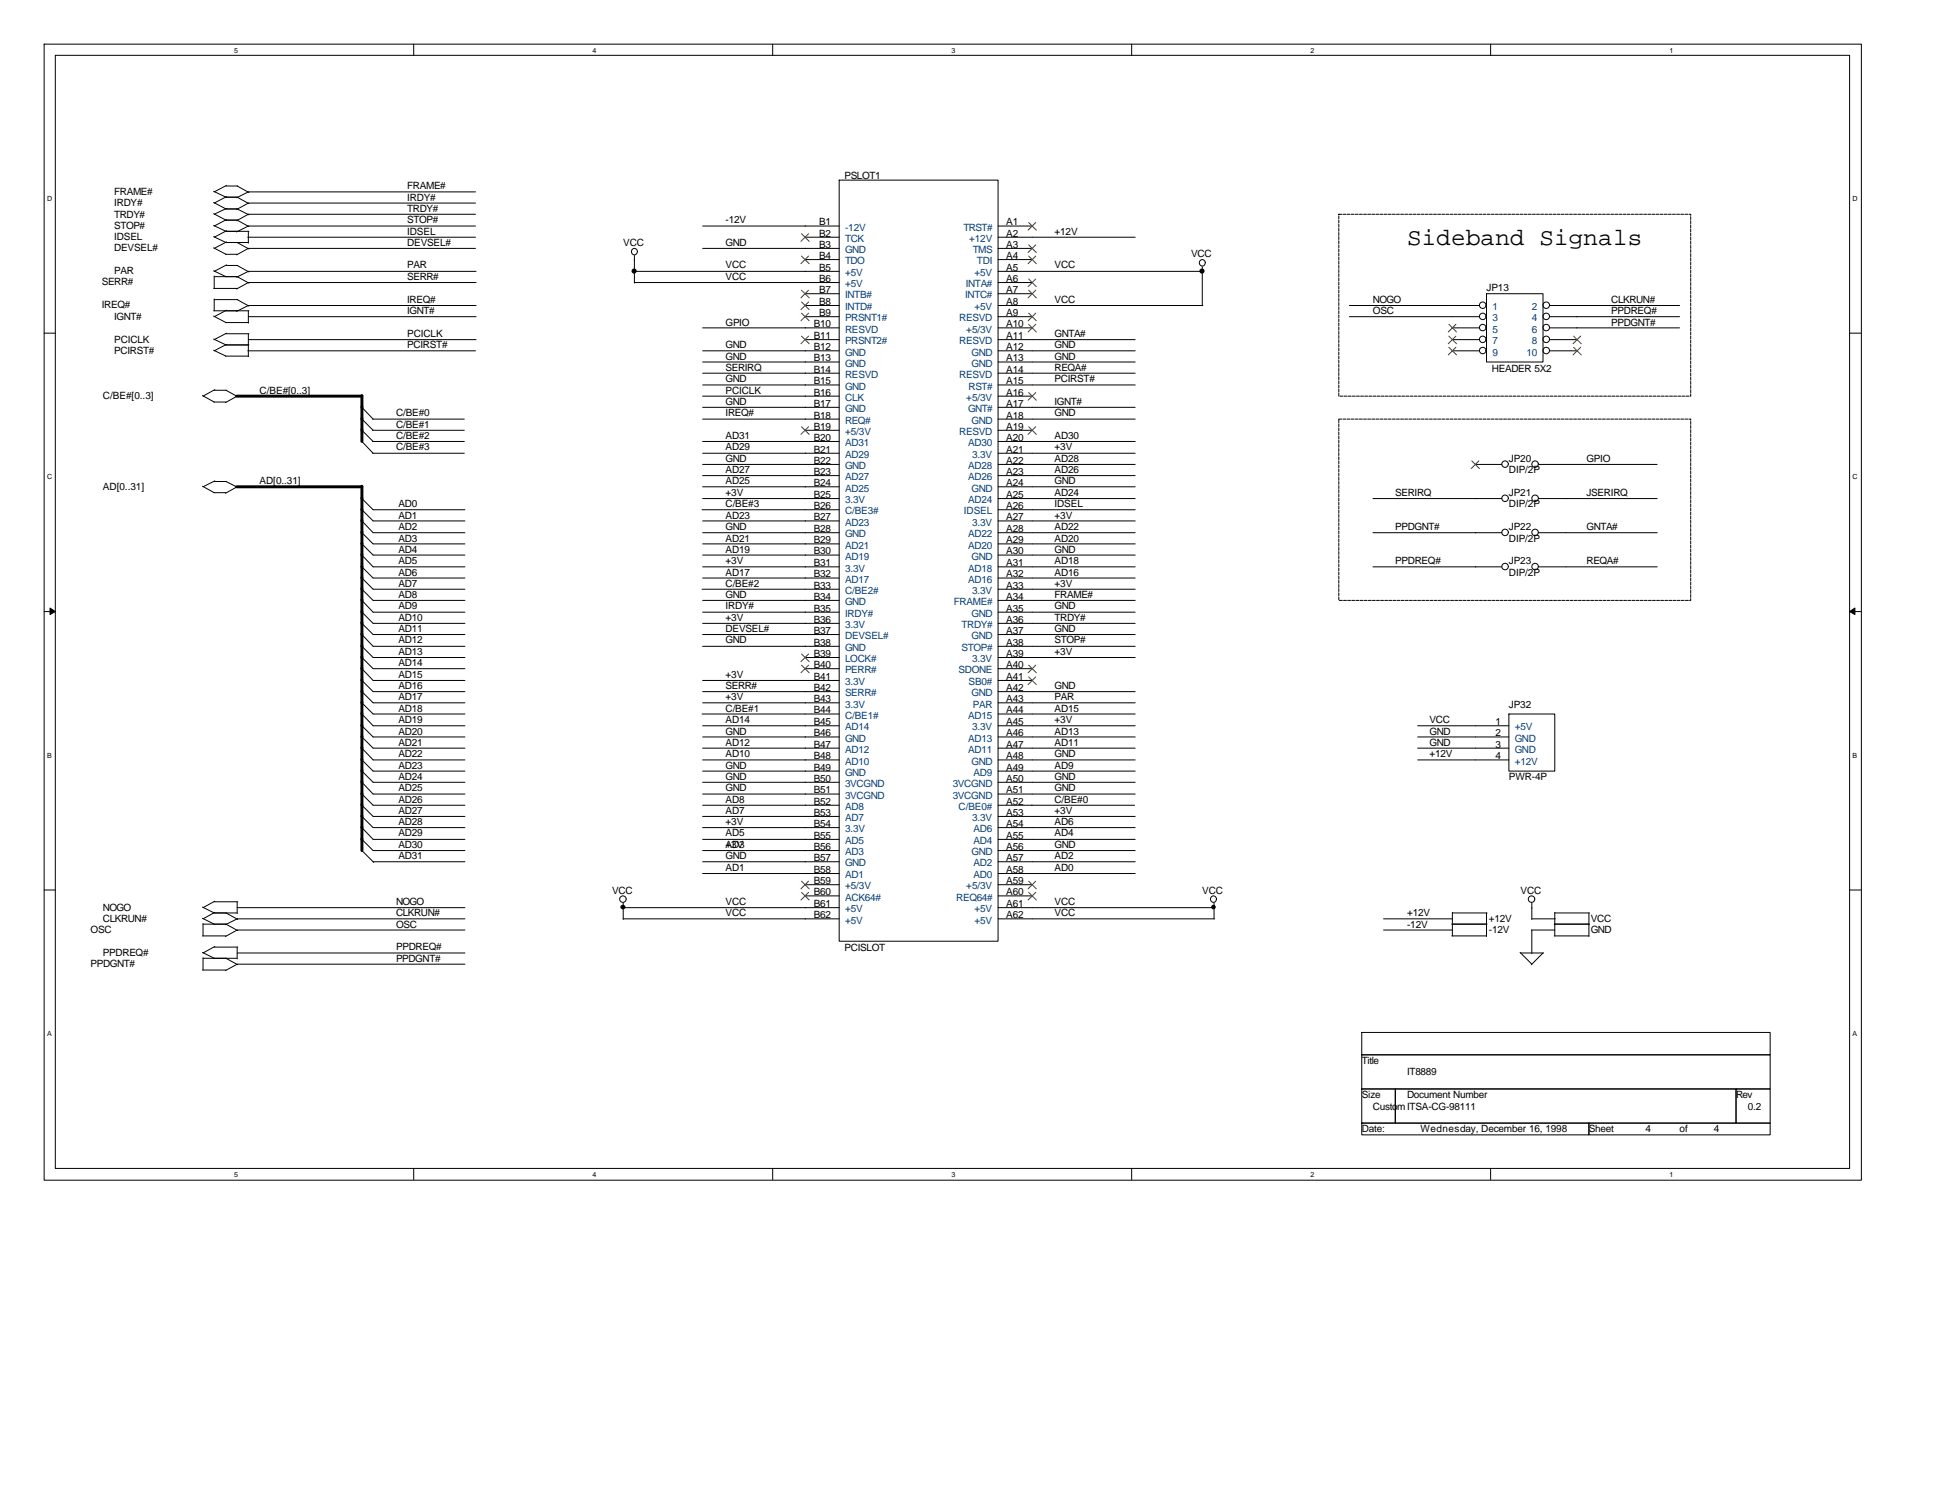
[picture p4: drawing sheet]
<svg xmlns="http://www.w3.org/2000/svg" width="279mm" height="216mm" viewBox="0 0 279 216" stroke-linecap="round" stroke-linejoin="round" font-family="sans-serif">
<g fill="none" stroke="#000" stroke-width=".14">
<path d="M6.3 6.3h261.5v163.5h-261.5zM8 8h258.1v160.1h-258.1zM59.5 6.3v1.7M111.2 6.3v1.7M162.8 6.3v1.7M214.5 6.3v1.7M30.7 27.5l1.8 .9M30.7 29.1l1.8 1M30.7 30.7l1.8 1M30.7 32.4l1.8 .9M30.7 35.6l1.8 1M30.7 34l1.8 .9"/>
<path d="M30.7 38.9l1.8 .9M30.8 39.8h3.4M30.8 39.7v1.8M32.4 28.4h1.8M32.4 30.1h1.8M32.4 31.7h1.8M32.4 33.3h3.4M32.4 34.9h3.3M32.4 36.6h1.7M32.5 26.8h1.7M32.5 38.2h1.7M32.6 26.7l-1.8 .9"/>
<path d="M32.6 28.3l-1.8 .9M32.6 30l-1.8 .8M32.6 31.6l-1.8 .9M32.6 34.8l-1.8 .9M32.6 33.2l-1.8 .9M32.6 38.1l-1.8 .9M34.1 26.8l1.7 .9M34.1 28.4l1.7 .9M34.1 30.1l1.7 .8M34.1 31.7l1.7 .9M34.1 34.9l1.7 .9M34.1 39.8l1.7 .9"/>
<path d="M34.1 38.2l1.7 .9M35.6 35.7h32.8M35.6 34.1h32.8M35.6 32.5h32.8M35.6 27.6h32.8M35.6 29.2h32.8M35.6 30.8h32.8M35.7 27.6l-1.7 .8M35.7 29.2l-1.7 .9M35.7 30.8l-1.7 1M35.7 32.5l-1.7 .9M35.7 35.7l-1.7 1"/>
<path d="M35.7 33.3v1.7M68.5 39h-32.8l-1.7 .9M91.3 36.7v4M91.3 39h29.4M91.7 36.2a.42 .42 0 0 0-.6-.4 .42 .42 0 0 0 0 .7 .42 .42 0 0 0 .6-.3M101.1 35.7h19.6M101.1 32.5h19.6M115.8 37.3h4.9M115.8 34.1h4.9M120.7 25.9h22.9v109.5h-22.9zM143.6 39h29.5M143.6 37.3h4.9"/>
<path d="M143.6 35.7h4.9M143.6 34.1h19.7M143.6 32.5h4.9M173 38.4v5.5M173.4 37.8a.42 .42 0 0 0-.6-.4 .42 .42 0 0 0 0 .7 .42 .42 0 0 0 .6-.3M6.3 47.9h1.7M29.1 56.9l1.7 .9M30.7 48.8l1.8 .8M30.7 50.4l1.8 .8M30.7 44.7h5.1M30.7 45.5l1.8 .9M30.7 41.5h3.4"/>
<path d="M30.7 57.8h1.8M30.8 43v1.7M30.8 43.1h3.4M30.8 56.1h1.8M30.9 56l-1.7 1M32.4 49.6h3.4M32.4 51.2h3.3M32.4 46.4h3.3M32.5 48h3.3M32.5 56.1l1.7 1M32.6 47.9l-1.8 1M32.6 49.5l-1.8 1"/>
<path d="M32.6 44.6l-1.8 1M34.1 43.1l1.7 .9M34.1 57l-1.7 .9M35.6 50.5h32.8M35.7 45.6h32.8M35.7 48.9h32.8M35.7 44.7v1.8M35.7 48v3.3M52 58.5l1.7 1.8M68.5 43.9h-32.8l-1.7 .9M68.5 40.6h-32.8l-1.7 1M91.3 40.6h29.4"/>
<path d="M101.1 47.2h19.6M101.1 50.5h19.6M101.1 58.6h19.6M101.1 57h19.6M101.1 55.4h19.6M101.1 53.7h19.6M101.1 52.1h19.6M115.8 43.9h4.9M115.8 45.6h4.9M115.8 48.9h4.9M115.8 42.2h4.9M143.6 43.9h29.5"/>
<path d="M143.6 45.6h4.9M143.6 47.2h4.9M143.6 48.9h19.7M143.6 50.5h19.7M143.6 58.6h19.7M143.6 57h4.9M143.6 55.4h19.7M143.6 53.7h19.7M143.6 52.1h19.7M143.6 42.2h4.9M143.6 40.6h4.9M194.1 43.9h18.8"/>
<path d="M194.1 45.6h18.8M209 47.2h3.9M209 48.9h3.9M209 50.5h3.9M213.8 43.9a.47 .47 0 0 0-.7-.4 .47 .47 0 0 0 0 .8 .47 .47 0 0 0 .7-.4M213.8 45.5a.47 .47 0 0 0-.7-.4 .47 .47 0 0 0 0 .8 .47 .47 0 0 0 .7-.4M213.8 47.1a.47 .47 0 0 0-.7-.4 .47 .47 0 0 0 0 .8 .47 .47 0 0 0 .7-.4M213.8 48.8a.47 .47 0 0 0-.7-.4 .47 .47 0 0 0 0 .8 .47 .47 0 0 0 .7-.4M213.8 50.4a.47 .47 0 0 0-.7-.4 .47 .47 0 0 0 0 .8 .47 .47 0 0 0 .7-.4M213.9 42.2h8.1v9.9h-8.1zM222.9 43.9a.47 .47 0 0 0-.7-.4 .47 .47 0 0 0 0 .8 .47 .47 0 0 0 .7-.4M222.9 45.5a.47 .47 0 0 0-.7-.4 .47 .47 0 0 0 0 .8 .47 .47 0 0 0 .7-.4"/>
<path d="M222.9 47.1a.47 .47 0 0 0-.7-.4 .47 .47 0 0 0 0 .8 .47 .47 0 0 0 .7-.4M222.9 48.8a.47 .47 0 0 0-.7-.4 .47 .47 0 0 0 0 .8 .47 .47 0 0 0 .7-.4M222.9 50.4a.47 .47 0 0 0-.7-.4 .47 .47 0 0 0 0 .8 .47 .47 0 0 0 .7-.4M223 43.9h18.6M223 45.6h18.6M223 47.2h18.6M223 48.9h3.9M223 50.5h3.9M266.1 47.9h1.6M29.1 69.9l1.7 1M30.7 70.9h1.8M30.8 69.3h1.8"/>
<path d="M30.9 69.2l-1.7 .8M32.5 69.3l1.7 .8M34.1 70l-1.7 1M52 74.8l1.7 1.8h13.2M52 79.8l1.7 1.7h13.2M52 78.1l1.7 1.7h13.2M52 76.5l1.7 1.7h13.2M52 73.2l1.7 1.7h13.2M52 71.6l1.7 1.7h13.2M52 60.2l1.7 1.7M52 61.8l1.7 1.7M52 63.4l1.7 1.8"/>
<path d="M53.6 65.2h13.2M53.6 63.5h13.2M53.6 61.9h13.2M53.6 60.3h13.2M101 73.3h19.7M101.1 66.8h19.6M101.1 71.7h19.6M101.1 76.6h19.6M101.1 79.8h19.6M101.1 78.2h19.6M101.1 74.9h19.6M101.1 70h19.6"/>
<path d="M101.1 68.4h19.6M101.1 65.2h19.6M101.1 63.5h19.6M101.1 60.3h19.6M115.8 61.9h4.9M143.6 66.8h19.7M143.6 71.7h19.7M143.6 76.6h19.7M143.6 79.8h19.7M143.6 78.2h19.7M143.6 74.9h19.7M143.6 73.3h19.7"/>
<path d="M143.6 70h19.7M143.6 68.4h19.7M143.6 65.2h19.7M143.6 63.5h19.7M143.6 61.9h4.9M143.6 60.3h19.7M197.5 71.7h18.6M197.5 76.6h18.6M212.3 66.8h3.8M217 66.7a.47 .47 0 0 0-.7-.4 .47 .47 0 0 0 0 .8 .47 .47 0 0 0 .7-.3M217 71.6a.47 .47 0 0 0-.7-.4 .47 .47 0 0 0 0 .8 .47 .47 0 0 0 .7-.3M217 76.5a.47 .47 0 0 0-.7-.3 .47 .47 0 0 0 0 .8 .47 .47 0 0 0 .7-.4"/>
<path d="M221.3 66.7a.47 .47 0 0 0-.7-.4 .47 .47 0 0 0 0 .8 .47 .47 0 0 0 .7-.3M221.3 71.6a.47 .47 0 0 0-.7-.4 .47 .47 0 0 0 0 .8 .47 .47 0 0 0 .7-.3M221.3 76.5a.47 .47 0 0 0-.7-.3 .47 .47 0 0 0 0 .8 .47 .47 0 0 0 .7-.4M221.4 66.8h17M221.4 71.7h17M221.4 76.6h17M6.3 88h1.7M52 99.4l1.7 1.7h13.2M52 97.8l1.7 1.7h13.2M52 96.1l1.7 1.8h13.2M52 94.5l1.7 1.7h13.2M52 92.9l1.7 1.7h13.2"/>
<path d="M52 91.2l1.7 1.8h13.2M52 89.6l1.7 1.7h13.2M52 88l1.7 1.7h13.2M52 86.3l1.7 1.8h13.2M52 84.7l1.7 1.7h13.2M52 83.1l1.7 1.7h13.2M52 81.4l1.7 1.7h13.2M101 84.8h19.7M101.1 81.5h19.6M101.1 99.5h19.6M101.1 97.9h19.6M101.1 93h19.6"/>
<path d="M101.1 91.3h19.6M101.1 89.7h19.6M101.1 88.1h19.6M101.1 86.4h19.6M101.1 83.1h19.6M115.8 96.2h4.9M115.8 94.6h4.9M143.6 81.5h19.7M143.6 99.5h19.7M143.6 97.9h4.9M143.6 96.2h4.9M143.6 94.6h19.7"/>
<path d="M143.6 93h19.7M143.6 91.3h19.7M143.6 89.7h19.7M143.6 88.1h19.7M143.6 86.4h19.7M143.6 84.8h19.7M143.6 83.1h19.7M197.5 81.5h18.6M217 81.4a.47 .47 0 0 0-.7-.3 .47 .47 0 0 0 0 .8 .47 .47 0 0 0 .7-.4M221.3 81.4a.47 .47 0 0 0-.7-.3 .47 .47 0 0 0 0 .8 .47 .47 0 0 0 .7-.4M221.4 81.5h17M266.1 88h1.6"/>
<path d="M52 102.6l1.7 1.8h13.2M52 104.3l1.7 1.7h13.2M52 105.9l1.7 1.7h13.2M52 107.5l1.7 1.8h13.2M52 119l1.7 1.7h13.2M52 117.3l1.7 1.7h13.2M52 115.7l1.7 1.7h13.2M52 114.1l1.7 1.7h13.2M52 109.2l1.7 1.7h13.2M52 101l1.7 1.7h13.2M52 110.8l1.7 1.7h13.2M52 112.4l1.7 1.8h13.2"/>
<path d="M101 102.7h19.7M101.1 104.4h19.6M101.1 106h19.6M101.1 107.6h19.6M101.1 109.3h19.6M101.1 119h19.6M101.1 117.4h19.6M101.1 115.8h19.6M101.1 110.9h19.6M101.1 101.1h19.6M101.1 112.5h19.6M101.1 114.2h19.6"/>
<path d="M143.6 104.4h19.7M143.6 106h19.7M143.6 107.6h19.7M143.6 109.3h19.7M143.6 119h19.7M143.6 117.4h19.7M143.6 115.8h19.6M143.6 110.9h19.7M143.6 102.7h19.7M143.6 101.1h19.7M143.6 112.5h19.7M143.6 114.2h19.7"/>
<path d="M204 104.4h13.1M204 106h13.1M204 107.6h13.1M204 109.3h13.1M217.1 102.7h6.6v8.2h-6.6zM6.3 128h1.7M29.1 134.6h3.4M29.1 130.5l1.7 .8M29.1 137l1.7 .8M29.1 139.5h3.4M29.1 132.1l1.7 .8M29.2 132.9h3.4"/>
<path d="M29.2 132.8v1.8M29.2 137.8v1.7M29.2 137.8h4.9M30.7 131.3h3.4M30.8 129.7h3.4M30.8 136.2h3.4M30.9 129.6l-1.7 1M30.9 136.1l-1.7 1M30.9 131.2l-1.7 1M32.5 132.9l1.7 1M32.5 137.8l1.7 1M32.5 131.3l1.7 .9"/>
<path d="M34.1 137.1h32.8M34.1 130.6h32.8M34.1 129.7v1.7M34.1 136.2v1.7M52 120.6l1.7 1.7h13.2M52.1 122.3l1.7 1.7M53.7 124h13.2M66.9 132.2h-32.8l-1.7 .8M66.9 133.8h-32.8l-1.7 .9M66.9 138.7h-32.8l-1.7 .9M89.7 129.9v2.3M89.7 132.2h31"/>
<path d="M89.7 130.6h31M90.1 129.3a.47 .47 0 0 0-.7-.4 .47 .47 0 0 0 0 .8 .47 .47 0 0 0 .7-.4M101.1 125.6h19.6M101.1 124h19.6M101.1 122.3h19.6M101.1 120.7h19.6M115.8 128.9h4.9M115.8 127.3h4.9M143.6 132.2h31.2M143.6 130.6h31.2M143.6 128.9h4.9M143.6 127.3h4.9"/>
<path d="M143.6 125.6h19.7M143.6 124h19.7M143.6 122.3h19.7M143.6 120.7h19.7M174.7 129.9v2.3M175 129.3a.42 .42 0 0 0-.6-.4 .42 .42 0 0 0 0 .8 .42 .42 0 0 0 .6-.4M199.1 132.2h9.9M199.1 133.8h9.9M208.9 132.9h5.1M208.9 134.6h5M209 131.3h5M209 131.2v3.4"/>
<path d="M213.9 131.3v3.4M218.7 137l1.7 1.7M218.8 137.1h3.3M220.3 133.8h3.4M220.4 129.9v2.3M220.4 133.8v3.4M220.4 132.2h3.4M220.8 129.3a.47 .47 0 0 0-.7-.4 .47 .47 0 0 0 0 .8 .47 .47 0 0 0 .7-.4M222 137.1l-1.7 1.7M223.6 132.9h5.1M223.6 134.6h5M223.7 131.2v3.4"/>
<path d="M223.7 131.3h5M228.6 131.3v3.4M266.1 128h1.6M195.9 148.5h58.8v3.2h-58.8zM195.9 151.7h58.8v4.9h-58.8zM195.9 156.6h4.8v4.9h-4.8zM200.7 156.6h49.1v4.9h-49.1zM249.8 156.6h4.9v4.9h-4.9zM59.5 168.1v1.6M111.2 168.1v1.6M162.8 168.1v1.6M195.9 161.5h32.7v1.7h-32.7z"/>
<path d="M214.5 168.1v1.6M228.6 161.5h26.1v1.7h-26.1z"/>
</g>
<g fill="#000" stroke="#000" stroke-width=".14">
<path d="M7.2 87.5l.8 .5-.8 .4z" fill-rule="evenodd"/>
<path d="M266.1 88l.8-.5v.9z" fill-rule="evenodd"/>
</g>
<path d="M192.6 30.8h50.6v26.2h-50.6v-26.2M192.6 60.3h50.6v26.1h-50.6v-26.1" fill="none" stroke="#000" stroke-width=".14" stroke-dasharray=".4 .2"/>
<g fill="none" stroke="#804000" stroke-width=".14">
<path d="M115.3 33.6l1.1 1.1M115.3 36.8l1.1 1.1M116.3 33.6l-1.1 1.1M116.3 36.8l-1.1 1.1M148 36.8l1.1 1.1M148 35.2l1.1 1.1M148 32l1.1 1.1M149 36.8l-1.1 1.1M149 35.2l-1.1 1.1M149 32l-1.1 1.1M115.3 41.7l1.1 1.1M115.3 43.4l1.1 1.1"/>
<path d="M115.3 45l1.1 1.1M115.3 48.3l1.1 1.1M116.3 41.7l-1.1 1.1M116.3 43.4l-1.1 1.1M116.3 45l-1.1 1.1M116.3 48.3l-1.1 1.1M148 56.5l1.1 1.1M148 46.7l1.1 1.1M148 45l1.1 1.1M148 41.7l1.1 1.1M148 40.1l1.1 1.1M149 56.5l-1.1 1.1"/>
<path d="M149 46.7l-1.1 1.1M149 45l-1.1 1.1M149 41.7l-1.1 1.1M149 40.1l-1.1 1.1M208.4 46.7l1.1 1.1M208.4 48.3l1.1 1.1M208.4 50l1.1 1.1M209.5 46.7l-1.1 1.1M209.5 48.3l-1.1 1.1M209.5 50l-1.1 1.1M226.4 48.3l1.1 1.1M226.4 50l1.1 1.1"/>
<path d="M227.4 48.3l-1.1 1.1M227.4 50l-1.1 1.1M115.3 61.4l1.1 1.1M116.3 61.4l-1.1 1.1M148 61.4l1.1 1.1M149 61.4l-1.1 1.1M211.8 66.3l1.1 1.1M212.8 66.3l-1.1 1.1M115.3 94.1l1.1 1.1M115.3 95.7l1.1 1.1M116.3 94.1l-1.1 1.1M116.3 95.7l-1.1 1.1"/>
<path d="M148 97.4l1.1 1.1M148 95.7l1.1 1.1M149 97.4l-1.1 1.1M149 95.7l-1.1 1.1M115.3 126.7l1.1 1.1M115.3 128.4l1.1 1.1M116.3 126.7l-1.1 1.1M116.3 128.4l-1.1 1.1M148 128.4l1.1 1.1M148 126.7l1.1 1.1M149 128.4l-1.1 1.1M149 126.7l-1.1 1.1"/>
</g>
<path d="M34 57h18.1M52.1 56.9v6.6M34 70h18.1M52.1 69.9v52.4" fill="none" stroke="#000" stroke-width=".42"/>
<g fill="#000" stroke="#000" stroke-width=".14">
<circle cx="91.2" cy="39" r=".3"/>
<circle cx="172.9" cy="39" r=".3"/>
<circle cx="89.6" cy="130.5" r=".28"/>
<circle cx="174.6" cy="130.5" r=".25"/>
</g>
<text font-size="3.5" x="202.4" y="35.3">Sideband Signals</text>
<g font-size="1.4">
<text x="16.4" y="28">FRAME#</text>
<text x="16.4" y="29.6">IRDY#</text>
<text x="58.6" y="27.2">FRAME#</text>
<text x="58.6" y="28.9">IRDY#</text>
<text x="121.5" y="25.7">PSLOT1</text>
<text x="16.4" y="31.3">TRDY#</text>
<text x="16.4" y="32.9">STOP#</text>
<text x="16.4" y="34.5">IDSEL</text>
<text x="58.6" y="33.8">IDSEL</text>
<text x="58.6" y="32.1">STOP#</text>
<text x="58.6" y="30.5">TRDY#</text>
<text x="58.6" y="35.4">DEVSEL#</text>
<text x="89.7" y="35.4">VCC</text>
<text x="104.4" y="35.4">GND</text>
<text x="104.4" y="32.1">-12V</text>
<text x="117.9" y="32.4">B1</text>
<text x="117.9" y="34">B2</text>
<text x="117.9" y="35.6">B3</text>
<text x="144.8" y="35.6">A3</text>
<text x="144.8" y="34">A2</text>
<text x="144.8" y="32.4">A1</text>
<text x="151.7" y="33.8">+12V</text>
<text x="14.6" y="41.1">SERR#</text>
<text x="16.4" y="36.2">DEVSEL#</text>
<text x="16.4" y="39.5">PAR</text>
<text x="58.6" y="40.3">SERR#</text>
<text x="58.6" y="38.6">PAR</text>
<text x="104.4" y="38.6">VCC</text>
<text x="104.4" y="40.3">VCC</text>
<text x="117.9" y="37.3">B4</text>
<text x="117.9" y="38.9">B5</text>
<text x="117.9" y="40.6">B6</text>
<text x="144.8" y="40.6">A6</text>
<text x="144.8" y="38.9">A5</text>
<text x="144.8" y="37.3">A4</text>
<text x="151.7" y="38.6">VCC</text>
<text x="171.4" y="37">VCC</text>
<text x="213.9" y="41.9">JP13</text>
<text x="14.6" y="44.4">IREQ#</text>
<text x="16.4" y="46">IGNT#</text>
<text x="58.6" y="45.2">IGNT#</text>
<text x="58.6" y="43.5">IREQ#</text>
<text x="104.4" y="46.8">GPIO</text>
<text x="117.1" y="47.1">B10</text>
<text x="117.9" y="42.2">B7</text>
<text x="117.9" y="43.9">B8</text>
<text x="117.9" y="45.5">B9</text>
<text x="144.8" y="47.1">A10</text>
<text x="144.8" y="45.5">A9</text>
<text x="144.8" y="43.9">A8</text>
<text x="144.8" y="42.2">A7</text>
<text x="151.7" y="43.5">VCC</text>
<text x="197.5" y="43.5">NOGO</text>
<text x="197.5" y="45.2">OSC</text>
<text x="231.8" y="43.5">CLKRUN#</text>
<text x="231.8" y="45.2">PPDREQ#</text>
<text x="231.8" y="46.8">PPDGNT#</text>
<text x="16.4" y="49.3">PCICLK</text>
<text x="16.4" y="50.9">PCIRST#</text>
<text x="58.6" y="48.4">PCICLK</text>
<text x="58.6" y="50.1">PCIRST#</text>
<text x="104.4" y="50.1">GND</text>
<text x="104.4" y="51.7">GND</text>
<text x="104.4" y="53.3">SERIRQ</text>
<text x="117.1" y="48.8">B11</text>
<text x="117.1" y="50.4">B12</text>
<text x="117.1" y="52">B13</text>
<text x="117.1" y="53.6">B14</text>
<text x="144.8" y="53.6">A14</text>
<text x="144.8" y="52">A13</text>
<text x="144.8" y="50.4">A12</text>
<text x="144.8" y="48.8">A11</text>
<text x="151.7" y="53.3">REQA#</text>
<text x="151.7" y="51.7">GND</text>
<text x="151.7" y="50.1">GND</text>
<text x="151.7" y="48.4">GNTA#</text>
<text x="214.6" y="53.5">HEADER 5X2</text>
<text x="14.8" y="57.4">C/BE#[0..3]</text>
<text x="37.3" y="56.6">C/BE#[0..3]</text>
<text x="57" y="59.9">C/BE#0</text>
<text x="104.4" y="58.3">GND</text>
<text x="104.4" y="59.9">IREQ#</text>
<text x="104.4" y="56.6">PCICLK</text>
<text x="104.4" y="54.9">GND</text>
<text x="117.1" y="55.3">B15</text>
<text x="117.1" y="56.9">B16</text>
<text x="117.1" y="58.5">B17</text>
<text x="144.8" y="58.5">A17</text>
<text x="144.8" y="56.9">A16</text>
<text x="144.8" y="55.3">A15</text>
<text x="151.7" y="59.9">GND</text>
<text x="151.7" y="54.9">PCIRST#</text>
<text x="151.7" y="58.3">IGNT#</text>
<text x="57" y="61.6">C/BE#1</text>
<text x="57" y="63.2">C/BE#2</text>
<text x="57" y="64.8">C/BE#3</text>
<text x="104.4" y="64.8">AD29</text>
<text x="104.4" y="63.2">AD31</text>
<text x="117.1" y="60.2">B18</text>
<text x="117.1" y="61.8">B19</text>
<text x="117.1" y="63.4">B20</text>
<text x="117.1" y="65.1">B21</text>
<text x="144.8" y="65.1">A21</text>
<text x="144.8" y="63.4">A20</text>
<text x="144.8" y="61.8">A19</text>
<text x="144.8" y="60.2">A18</text>
<text x="151.7" y="63.2">AD30</text>
<text x="151.7" y="64.8">+3V</text>
<text x="14.8" y="70.5">AD[0..31]</text>
<text x="37.3" y="69.7">AD[0..31]</text>
<text x="104.4" y="69.7">AD25</text>
<text x="104.4" y="68.1">AD27</text>
<text x="104.4" y="66.5">GND</text>
<text x="104.4" y="71.3">+3V</text>
<text x="117.1" y="66.7">B22</text>
<text x="117.1" y="68.3">B23</text>
<text x="117.1" y="69.9">B24</text>
<text x="117.1" y="71.6">B25</text>
<text x="144.8" y="71.6">A25</text>
<text x="144.8" y="69.9">A24</text>
<text x="144.8" y="68.3">A23</text>
<text x="144.8" y="66.7">A22</text>
<text x="151.7" y="71.3">AD24</text>
<text x="151.7" y="68.1">AD26</text>
<text x="151.7" y="66.5">AD28</text>
<text x="151.7" y="69.7">GND</text>
<text x="200.7" y="71.3">SERIRQ</text>
<text x="217.1" y="66.5">JP20</text>
<text x="217.1" y="68.1">DIP/2P</text>
<text x="217.1" y="71.3">JP21</text>
<text x="228.3" y="66.5">GPIO</text>
<text x="228.3" y="71.3">JSERIRQ</text>
<text x="57.3" y="77.9">AD3</text>
<text x="57.3" y="74.6">AD1</text>
<text x="57.3" y="76.2">AD2</text>
<text x="57.3" y="73">AD0</text>
<text x="104.4" y="77.9">AD21</text>
<text x="104.4" y="74.6">AD23</text>
<text x="104.4" y="76.2">GND</text>
<text x="104.4" y="73">C/BE#3</text>
<text x="117.1" y="73.2">B26</text>
<text x="117.1" y="74.8">B27</text>
<text x="117.1" y="76.5">B28</text>
<text x="144.8" y="76.5">A28</text>
<text x="144.8" y="74.8">A27</text>
<text x="144.8" y="73.2">A26</text>
<text x="151.7" y="77.9">AD20</text>
<text x="151.7" y="76.2">AD22</text>
<text x="151.7" y="74.6">+3V</text>
<text x="151.7" y="73">IDSEL</text>
<text x="200.7" y="76.2">PPDGNT#</text>
<text x="217.1" y="73">DIP/2P</text>
<text x="217.1" y="76.2">JP22</text>
<text x="217.1" y="77.9">DIP/2P</text>
<text x="228.3" y="76.2">GNTA#</text>
<text x="57.3" y="81.1">AD5</text>
<text x="57.3" y="82.8">AD6</text>
<text x="57.3" y="79.5">AD4</text>
<text x="104.4" y="82.8">AD17</text>
<text x="104.4" y="79.5">AD19</text>
<text x="104.4" y="81.1">+3V</text>
<text x="117.1" y="78.1">B29</text>
<text x="117.1" y="79.8">B30</text>
<text x="117.1" y="81.4">B31</text>
<text x="117.1" y="83.1">B32</text>
<text x="144.8" y="83.1">A32</text>
<text x="144.8" y="81.4">A31</text>
<text x="144.8" y="79.8">A30</text>
<text x="144.8" y="78.1">A29</text>
<text x="151.7" y="82.8">AD16</text>
<text x="151.7" y="81.1">AD18</text>
<text x="151.7" y="79.5">GND</text>
<text x="200.7" y="81.1">PPDREQ#</text>
<text x="217.1" y="81.1">JP23</text>
<text x="217.1" y="82.8">DIP/2P</text>
<text x="228.3" y="81.1">REQA#</text>
<text x="57.3" y="87.6">AD9</text>
<text x="57.3" y="89.3">AD10</text>
<text x="57.3" y="86">AD8</text>
<text x="57.3" y="84.4">AD7</text>
<text x="104.4" y="86">GND</text>
<text x="104.4" y="89.3">+3V</text>
<text x="104.4" y="84.4">C/BE#2</text>
<text x="104.4" y="87.6">IRDY#</text>
<text x="117.1" y="84.7">B33</text>
<text x="117.1" y="86.3">B34</text>
<text x="117.1" y="88">B35</text>
<text x="117.1" y="89.6">B36</text>
<text x="144.8" y="89.6">A36</text>
<text x="144.8" y="88">A35</text>
<text x="144.8" y="86.3">A34</text>
<text x="144.8" y="84.7">A33</text>
<text x="151.7" y="87.6">GND</text>
<text x="151.7" y="89.3">TRDY#</text>
<text x="151.7" y="86">FRAME#</text>
<text x="151.7" y="84.4">+3V</text>
<text x="57.3" y="90.9">AD11</text>
<text x="57.3" y="94.2">AD13</text>
<text x="57.3" y="92.5">AD12</text>
<text x="57.3" y="95.8">AD14</text>
<text x="104.4" y="92.5">GND</text>
<text x="104.4" y="90.9">DEVSEL#</text>
<text x="117.1" y="91.2">B37</text>
<text x="117.1" y="92.9">B38</text>
<text x="117.1" y="94.5">B39</text>
<text x="144.8" y="94.5">A39</text>
<text x="144.8" y="92.9">A38</text>
<text x="144.8" y="91.2">A37</text>
<text x="151.7" y="94.2">+3V</text>
<text x="151.7" y="92.5">STOP#</text>
<text x="151.7" y="90.9">GND</text>
<text x="57.3" y="100.8">AD17</text>
<text x="57.3" y="99.1">AD16</text>
<text x="57.3" y="97.5">AD15</text>
<text x="104.4" y="97.5">+3V</text>
<text x="104.4" y="100.8">+3V</text>
<text x="104.4" y="99.1">SERR#</text>
<text x="117.1" y="96.1">B40</text>
<text x="117.1" y="97.8">B41</text>
<text x="117.1" y="99.4">B42</text>
<text x="117.1" y="101">B43</text>
<text x="144.8" y="101">A43</text>
<text x="144.8" y="99.4">A42</text>
<text x="144.8" y="97.8">A41</text>
<text x="144.8" y="96.1">A40</text>
<text x="151.7" y="99.1">GND</text>
<text x="151.7" y="100.8">PAR</text>
<text x="217.1" y="101.9">JP32</text>
<text x="57.3" y="102.4">AD18</text>
<text x="57.3" y="107.3">AD21</text>
<text x="57.3" y="105.7">AD20</text>
<text x="57.3" y="104">AD19</text>
<text x="104.4" y="107.3">AD12</text>
<text x="104.4" y="104">AD14</text>
<text x="104.4" y="105.7">GND</text>
<text x="104.4" y="102.4">C/BE#1</text>
<text x="117.1" y="102.6">B44</text>
<text x="117.1" y="104.3">B45</text>
<text x="117.1" y="105.9">B46</text>
<text x="117.1" y="107.5">B47</text>
<text x="144.8" y="107.5">A47</text>
<text x="144.8" y="105.9">A46</text>
<text x="144.8" y="104.3">A45</text>
<text x="144.8" y="102.6">A44</text>
<text x="151.7" y="107.3">AD11</text>
<text x="151.7" y="105.7">AD13</text>
<text x="151.7" y="102.4">AD15</text>
<text x="151.7" y="104">+3V</text>
<text x="205.7" y="104">VCC</text>
<text x="205.7" y="105.7">GND</text>
<text x="205.7" y="107.3">GND</text>
<text x="215.1" y="104.3">1</text>
<text x="215.1" y="105.9">2</text>
<text x="215.1" y="107.5">3</text>
<text x="57.3" y="113.8">AD25</text>
<text x="57.3" y="110.6">AD23</text>
<text x="57.3" y="108.9">AD22</text>
<text x="57.3" y="112.2">AD24</text>
<text x="104.4" y="108.9">AD10</text>
<text x="104.4" y="110.6">GND</text>
<text x="104.4" y="112.2">GND</text>
<text x="104.4" y="113.8">GND</text>
<text x="117.1" y="109.2">B48</text>
<text x="117.1" y="110.8">B49</text>
<text x="117.1" y="112.4">B50</text>
<text x="144.8" y="110.8">A49</text>
<text x="144.8" y="109.2">A48</text>
<text x="144.8" y="112.4">A50</text>
<text x="151.7" y="110.6">AD9</text>
<text x="151.7" y="112.2">GND</text>
<text x="151.7" y="113.8">GND</text>
<text x="151.7" y="108.9">GND</text>
<text x="205.7" y="108.9">+12V</text>
<text x="215.1" y="109.2">4</text>
<text x="217.1" y="112.2">PWR-4P</text>
<text x="57.3" y="117.1">AD27</text>
<text x="57.3" y="118.7">AD28</text>
<text x="57.3" y="115.5">AD26</text>
<text x="104.4" y="117.1">AD7</text>
<text x="104.4" y="115.5">AD8</text>
<text x="104.4" y="118.7">+3V</text>
<text x="117.1" y="115.7">B52</text>
<text x="117.1" y="117.3">B53</text>
<text x="117.1" y="119">B54</text>
<text x="117.1" y="114.1">B51</text>
<text x="144.8" y="119">A54</text>
<text x="144.8" y="117.3">A53</text>
<text x="144.8" y="115.7">A52</text>
<text x="144.8" y="114.1">A51</text>
<text x="151.7" y="118.7">AD6</text>
<text x="151.7" y="117.1">+3V</text>
<text x="151.7" y="115.5">C/BE#0</text>
<text x="57.3" y="123.6">AD31</text>
<text x="57.3" y="122">AD30</text>
<text x="57.3" y="120.3">AD29</text>
<text x="104.4" y="125.2">AD1</text>
<text x="104.4" y="120.3">AD5</text>
<text x="104.4" y="123.6">GND</text>
<text x="104.4" y="122">+3V</text>
<text x="104.4" y="122">AD3</text>
<text x="117.1" y="120.6">B55</text>
<text x="117.1" y="122.3">B56</text>
<text x="117.1" y="123.9">B57</text>
<text x="117.1" y="125.6">B58</text>
<text x="144.8" y="125.6">A58</text>
<text x="144.8" y="123.9">A57</text>
<text x="144.8" y="122.3">A56</text>
<text x="144.8" y="120.6">A55</text>
<text x="151.7" y="125.2">AD0</text>
<text x="151.7" y="123.6">AD2</text>
<text x="151.7" y="120.3">AD4</text>
<text x="151.7" y="122">GND</text>
<text x="14.8" y="131">NOGO</text>
<text x="57" y="131.8">CLKRUN#</text>
<text x="57" y="130.1">NOGO</text>
<text x="88.1" y="128.5">VCC</text>
<text x="104.4" y="131.8">VCC</text>
<text x="104.4" y="130.1">VCC</text>
<text x="117.1" y="127.2">B59</text>
<text x="117.1" y="128.8">B60</text>
<text x="117.1" y="130.5">B61</text>
<text x="144.8" y="130.5">A61</text>
<text x="144.8" y="128.8">A60</text>
<text x="144.8" y="127.2">A59</text>
<text x="151.7" y="130.1">VCC</text>
<text x="151.7" y="131.8">VCC</text>
<text x="173" y="128.5">VCC</text>
<text x="202.4" y="131.8">+12V</text>
<text x="218.8" y="128.5">VCC</text>
<text x="13" y="134.2">OSC</text>
<text x="14.8" y="137.5">PPDREQ#</text>
<text x="14.8" y="132.6">CLKRUN#</text>
<text x="57" y="133.4">OSC</text>
<text x="57" y="136.7">PPDREQ#</text>
<text x="117.1" y="132.1">B62</text>
<text x="121.5" y="136.8">PCISLOT</text>
<text x="144.8" y="132.1">A62</text>
<text x="202.4" y="133.4">-12V</text>
<text x="214.2" y="134.2">-12V</text>
<text x="214.2" y="132.6">+12V</text>
<text x="228.9" y="134.2">GND</text>
<text x="228.9" y="132.6">VCC</text>
<text x="13" y="139.1">PPDGNT#</text>
<text x="57" y="138.3">PPDGNT#</text>
<text x="195.9" y="153">Title</text>
<text x="202.4" y="154.7">IT8889</text>
<text x="195.9" y="157.9">Size</text>
<text x="197.5" y="159.6">CustomITSA-CG-98111</text>
<text x="202.4" y="157.9">Document Number</text>
<text x="249.8" y="157.9">Rev</text>
<text x="251.5" y="159.6">0.2</text>
<text x="195.9" y="162.8">Date:</text>
<text x="204.4" y="162.8">Wednesday, December 16, 1998</text>
<text x="228.6" y="162.8">Sheet</text>
<text x="236.7" y="162.8">4</text>
<text x="241.6" y="162.8">of</text>
<text x="246.5" y="162.8">4</text>
</g>
<g font-size="1.4" fill="#004080">
<text x="121.6" y="33.2">-12V</text>
<text x="121.6" y="34.8">TCK</text>
<text x="138.6" y="33.2">TRST#</text>
<text x="139.4" y="34.8">+12V</text>
<text x="121.6" y="36.4">GND</text>
<text x="121.6" y="38">TDO</text>
<text x="121.6" y="39.7">+5V</text>
<text x="121.6" y="41.3">+5V</text>
<text x="138.9" y="41.3">INTA#</text>
<text x="140" y="36.4">TMS</text>
<text x="140.2" y="39.7">+5V</text>
<text x="140.5" y="38">TDI</text>
<text x="121.6" y="42.9">INTB#</text>
<text x="121.6" y="44.6">INTD#</text>
<text x="121.6" y="46.2">PRSNT1#</text>
<text x="121.6" y="47.8">RESVD</text>
<text x="138" y="46.2">RESVD</text>
<text x="138.9" y="42.9">INTC#</text>
<text x="139" y="47.8">+5/3V</text>
<text x="140.2" y="44.6">+5V</text>
<text x="214.7" y="44.6">1</text>
<text x="214.7" y="46.2">3</text>
<text x="214.7" y="47.8">5</text>
<text x="220.4" y="44.6">2</text>
<text x="220.4" y="46.2">4</text>
<text x="220.4" y="47.8">6</text>
<text x="121.6" y="49.5">PRSNT2#</text>
<text x="121.6" y="51.1">GND</text>
<text x="121.6" y="52.7">GND</text>
<text x="138" y="49.5">RESVD</text>
<text x="139.8" y="52.7">GND</text>
<text x="139.8" y="51.1">GND</text>
<text x="214.7" y="49.5">7</text>
<text x="214.7" y="51.1">9</text>
<text x="219.6" y="51.1">10</text>
<text x="220.4" y="49.5">8</text>
<text x="121.6" y="54.4">RESVD</text>
<text x="121.6" y="56">GND</text>
<text x="121.6" y="57.7">CLK</text>
<text x="121.6" y="59.3">GND</text>
<text x="138" y="54.4">RESVD</text>
<text x="139" y="57.7">+5/3V</text>
<text x="139.3" y="59.3">GNT#</text>
<text x="139.4" y="56">RST#</text>
<text x="121.6" y="61">REQ#</text>
<text x="121.6" y="62.6">+5/3V</text>
<text x="121.6" y="64.2">AD31</text>
<text x="121.6" y="65.9">AD29</text>
<text x="138" y="62.6">RESVD</text>
<text x="139.3" y="64.2">AD30</text>
<text x="139.8" y="61">GND</text>
<text x="139.9" y="65.9">3.3V</text>
<text x="121.6" y="67.5">GND</text>
<text x="121.6" y="69.1">AD27</text>
<text x="121.6" y="70.7">AD25</text>
<text x="139.3" y="69.1">AD26</text>
<text x="139.3" y="67.5">AD28</text>
<text x="139.8" y="70.7">GND</text>
<text x="121.6" y="72.4">3.3V</text>
<text x="121.6" y="74">C/BE3#</text>
<text x="121.6" y="75.6">AD23</text>
<text x="121.6" y="77.3">GND</text>
<text x="138.7" y="74">IDSEL</text>
<text x="139.3" y="77.3">AD22</text>
<text x="139.3" y="72.4">AD24</text>
<text x="139.9" y="75.6">3.3V</text>
<text x="121.6" y="78.9">AD21</text>
<text x="121.6" y="80.5">AD19</text>
<text x="121.6" y="82.2">3.3V</text>
<text x="121.6" y="83.8">AD17</text>
<text x="139.3" y="83.8">AD16</text>
<text x="139.3" y="82.2">AD18</text>
<text x="139.3" y="78.9">AD20</text>
<text x="139.8" y="80.5">GND</text>
<text x="121.6" y="85.4">C/BE2#</text>
<text x="121.6" y="87">GND</text>
<text x="121.6" y="88.7">IRDY#</text>
<text x="137.2" y="87">FRAME#</text>
<text x="139.8" y="88.7">GND</text>
<text x="139.9" y="85.4">3.3V</text>
<text x="121.6" y="90.3">3.3V</text>
<text x="121.6" y="91.9">DEVSEL#</text>
<text x="121.6" y="93.6">GND</text>
<text x="121.6" y="95.3">LOCK#</text>
<text x="138.3" y="93.6">STOP#</text>
<text x="138.3" y="90.3">TRDY#</text>
<text x="139.8" y="91.9">GND</text>
<text x="139.9" y="95.3">3.3V</text>
<text x="121.6" y="96.9">PERR#</text>
<text x="121.6" y="98.6">3.3V</text>
<text x="121.6" y="100.2">SERR#</text>
<text x="121.6" y="101.8">3.3V</text>
<text x="137.9" y="96.9">SDONE</text>
<text x="139.4" y="98.6">SB0#</text>
<text x="139.8" y="100.2">GND</text>
<text x="140" y="101.8">PAR</text>
<text x="121.6" y="103.4">C/BE1#</text>
<text x="121.6" y="105.1">AD14</text>
<text x="121.6" y="106.7">GND</text>
<text x="139.3" y="106.7">AD13</text>
<text x="139.3" y="103.4">AD15</text>
<text x="139.9" y="105.1">3.3V</text>
<text x="217.9" y="105.1">+5V</text>
<text x="217.9" y="106.7">GND</text>
<text x="121.6" y="108.3">AD12</text>
<text x="121.6" y="110">AD10</text>
<text x="121.6" y="111.6">GND</text>
<text x="121.6" y="113.2">3VCGND</text>
<text x="137.1" y="113.2">3VCGND</text>
<text x="139.3" y="108.3">AD11</text>
<text x="139.8" y="110">GND</text>
<text x="140" y="111.6">AD9</text>
<text x="217.9" y="108.3">GND</text>
<text x="217.9" y="110">+12V</text>
<text x="121.6" y="116.5">AD8</text>
<text x="121.6" y="118.1">AD7</text>
<text x="121.6" y="119.7">3.3V</text>
<text x="121.6" y="114.9">3VCGND</text>
<text x="137.1" y="114.9">3VCGND</text>
<text x="137.9" y="116.5">C/BE0#</text>
<text x="139.9" y="118.1">3.3V</text>
<text x="140" y="119.7">AD6</text>
<text x="121.6" y="121.4">AD5</text>
<text x="121.6" y="123">AD3</text>
<text x="121.6" y="124.6">GND</text>
<text x="139.8" y="123">GND</text>
<text x="140" y="124.6">AD2</text>
<text x="140" y="121.4">AD4</text>
<text x="121.6" y="126.3">AD1</text>
<text x="121.6" y="127.9">+5/3V</text>
<text x="121.6" y="129.5">ACK64#</text>
<text x="121.6" y="131.2">+5V</text>
<text x="137.6" y="129.5">REQ64#</text>
<text x="139" y="127.9">+5/3V</text>
<text x="140" y="126.3">AD0</text>
<text x="140.2" y="131.2">+5V</text>
<text x="121.6" y="132.8">+5V</text>
<text x="140.2" y="132.8">+5V</text>
</g>
<g font-size="1">
<text x="33.7" y="7.6">5</text>
<text x="85.3" y="7.6">4</text>
<text x="136.9" y="7.6">3</text>
<text x="188.6" y="7.6">2</text>
<text x="240.2" y="7.6">1</text>
<text x="6.8" y="29">D</text>
<text x="266.5" y="29">D</text>
<text x="6.8" y="68.9">C</text>
<text x="266.5" y="68.9">C</text>
<text x="6.8" y="109">B</text>
<text x="266.5" y="109">B</text>
<text x="6.8" y="149">A</text>
<text x="266.5" y="149">A</text>
<text x="33.7" y="169.3">5</text>
<text x="85.3" y="169.3">4</text>
<text x="136.9" y="169.3">3</text>
<text x="188.6" y="169.3">2</text>
<text x="240.2" y="169.3">1</text>
</g>
</svg>
